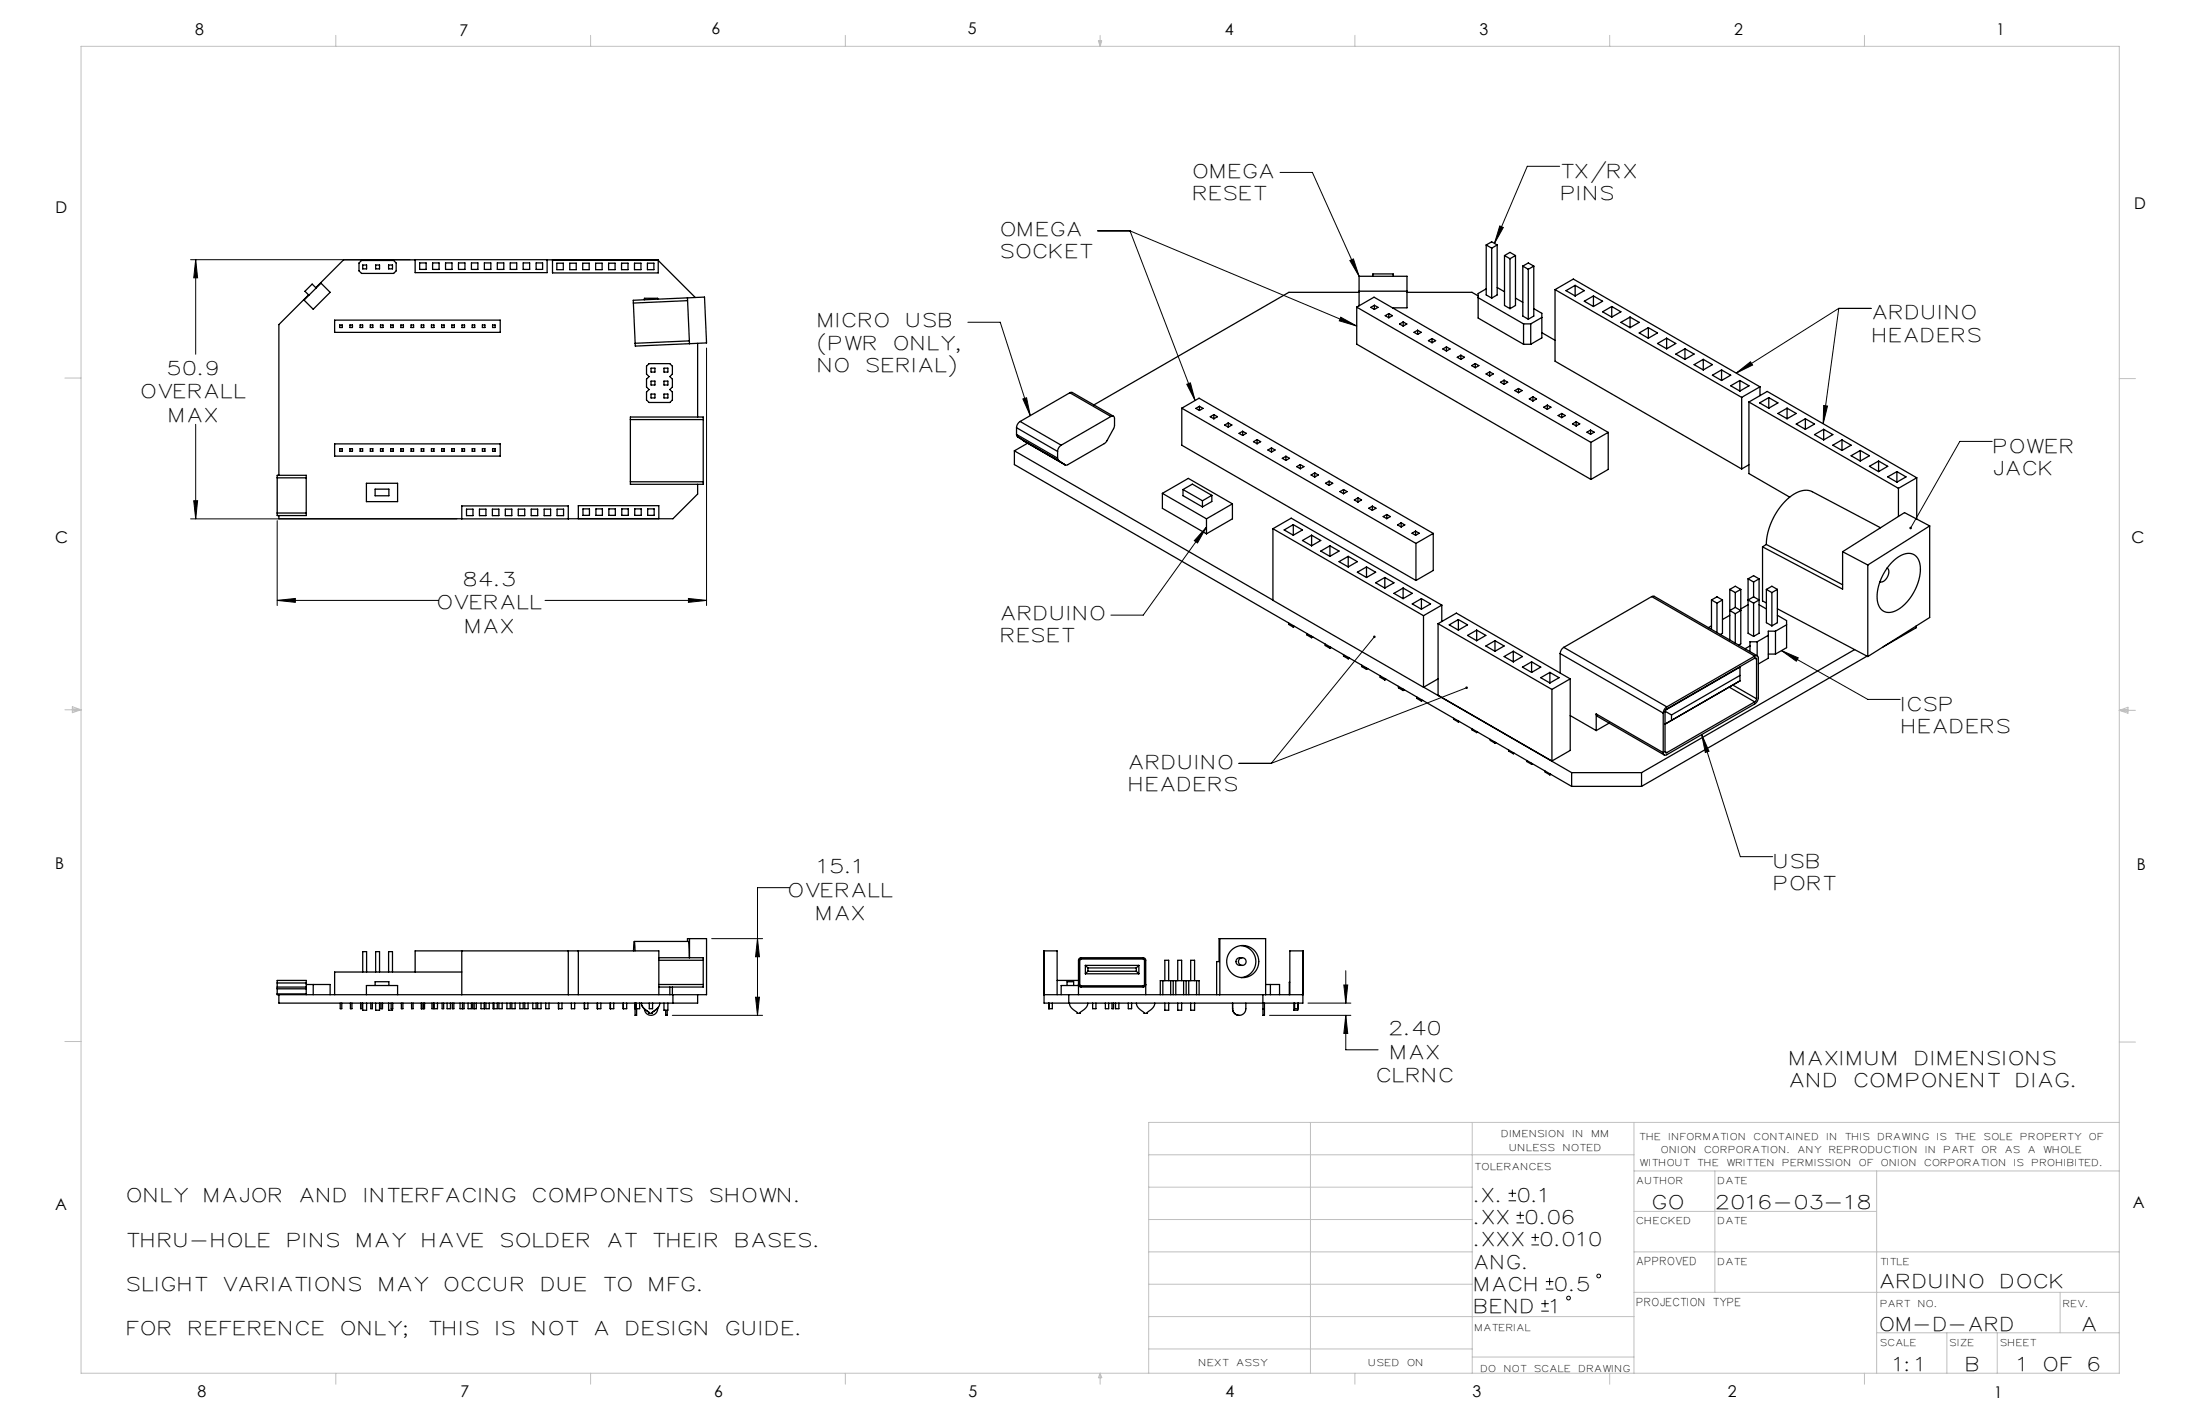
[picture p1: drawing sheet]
<svg xmlns="http://www.w3.org/2000/svg" width="432mm" height="279mm" viewBox="0 0 432 279" stroke-linecap="round" stroke-linejoin="round" font-family="sans-serif">
<g fill="none" stroke="#000" stroke-width=".2">
<path d="M251.2 33.8h6.4l9.2 20.4M306.1 32.6h-6.3l-6.5 15.2M37.4 51h43.1M38.4 51v18.5M38.4 51l.4 3.5h-.8zM215.4 45.3h6.4M221.8 45.3l12.8 33.3M221.8 45.3l44.5 18.7M264.9 51.1l.7-.3 1.2 3.4zM294.4 44.3l.7 .3-1.8 3.2zM138.7 68.3v50.5M190 63.2h6.3l5.9 18.3"/>
<path d="M200.8 78.3l.7-.3 .7 3.5zM232.9 75.4l.7-.3 1 3.5zM263.2 62.2l3.1 1.8-3.4-1.1zM340.8 73.2l2.8-2.2 .4 .6zM357.9 79.6l.8 .1-.9 3.4zM360.9 60.5h6.4M360.9 60.5l-20.1 12.7M360.9 60.5l-3.1 22.6M38 98.3h.8l-.4 3.5zM38.4 83.3v18.5M391 86.6h-6.3l-9.7 17M37.4 101.8h52.2"/>
<path d="M54.4 117.8l3.6-.4v.8zM54.4 102.2v16.6M54.4 117.8h31.7M107 117.8h31.7M135.1 117.4l3.6 .4-3.6 .4zM236.8 103.4l-1.8 3.1-.6-.4zM236.8 103.4l-12.4 17.3h-6.4M269.7 124.9l-20.2 24.9M287.9 134.9l-38.4 14.9M349.7 127.7l3.2 1.4-.3 .6zM349.7 127.7l16.9 9.5h6.4M243.2 149.8h6.3"/>
<path d="M334 144.1l1.4 3.3-.7 .2zM334 144.1l7.6 24h6.3M155 174.2h-6.3v25M132 199.2h17.7M139.7 184.2h10M148.3 195.7h.8l-.4 3.5zM148.7 184.2l.4 3.5h-.8zM249.2 199.2h15.9M256.7 196.8h8.4M263.8 193.3h.7l-.4 3.5zM264.1 199.2v6.8h6.4M264.1 190.5v6.3"/>
<path d="M264.1 199.2l.4 3.6h-.7zM296.1 235.6h1.5M296.1 234.1h1.5M296.8 233.4v1.5M297.7 239.9h1.4M297.7 238.5h1.4M298.4 237.7v1.5M300.6 244.3h1.5M300.6 242.8h1.5M301.3 242.1v1.4M302.5 257.3h1.5M302.5 255.8h1.5"/>
<path d="M303.2 255.1v1.4M303.4 252.9h1.5M303.4 251.5h1.5M304.1 250.7v1.5"/>
<circle cx="307.9" cy="254.7" r=".37"/>
<circle cx="313.8" cy="250.4" r=".37"/>
</g>
<g fill="none" stroke="#c0c0c0" stroke-width=".2">
<path d="M15.9 9.1h400.1v260.3h-400.1zM65.9 6.9v2.2M115.9 6.9v2.2M165.9 6.9v2.2M215.6 8h.6l-.3 1.1zM215.7 8l.2 1.1M215.9 6.9v2.2M216 8l-.1 1.1M265.9 6.9v2.2M315.9 6.9v2.2M365.9 6.9v2.2M12.7 74.2h3.2"/>
<path d="M416 74.3h3.1M12.7 139.3h3.2M14.2 139l1.7 .3M14.2 138.7l1.7 .6-1.7 .5zM15.9 139.3l-1.7 .2M416 139.4h3.1M416 139.4l1.7-.6v1.1zM416 139.4l1.7 .2M417.7 139.1l-1.7 .3M12.7 204.4h3.2M416 204.5h3.1M225.5 226.6h95.2"/>
<path d="M225.5 239.3h63.5M225.5 232.9h63.5M257.2 220.2v49.2M289 220.2v49.2M320.7 220.2v49.2M320.7 237.7h47.6M320.7 229.8h95.3M336.6 229.8v23.8M368.3 229.8v39.6M416 220.2h-190.5v49.2M225.5 258.3h95.2M225.5 245.6h63.5"/>
<path d="M225.5 252h63.5M320.7 253.6h95.3M320.7 245.6h95.3M404.3 253.6v7.9M65.9 269.4v2.2M115.9 269.4v2.2M165.9 269.4v2.2M215.9 269.4v2.2M215.9 269.4l.3 .9h-.6zM225.5 264.7h63.5M265.9 269.4v2.2M289 266.3h31.7"/>
<path d="M315.9 269.4v2.2M365.9 269.4v2.2M368.3 261.5h47.7M382.1 261.5v7.9M392 261.5v7.9"/>
</g>
<g fill="#000">
<path d="M38.4 51l.4 3.5h-.8zM38 98.3h.8l-.4 3.5zM54.4 117.8l3.6-.4v.8zM135.1 117.4l3.6 .4-3.6 .4zM148.7 184.2l.4 3.5h-.8zM148.3 195.7h.8l-.4 3.5zM264.1 199.2l.4 3.6h-.7zM263.8 193.3h.7l-.4 3.5z"/>
<path d="M374.8 103.4l.1 .4 .1-.2-.1 .2a.25 .25 0 0 0 .3-.1 .25 .25 0 0 0 0-.3 .25 .25 0 0 0-.4 0zM294.4 44.3l.7 .3-1.8 3.2zM264.9 51.1l.7-.3 1.2 3.4zM200.8 78.3l.7-.3 .7 3.5zM232.9 75.4l.7-.3 1 3.5zM263.2 62.2l3.1 1.8-3.4-1.1zM236.8 103.4l-1.8 3.1-.6-.4zM334 144.1l1.4 3.3-.7 .2zM349.7 127.7l3.2 1.4-.3 .6zM340.8 73.2l2.8-2.2 .4 .6zM357.9 79.6l.8 .1-.9 3.4zM269.6 124.8a.25 .25 0 0 0 0 .3 .25 .25 0 0 0 .3 0 .25 .25 0 0 0 0-.3l-.2 .1 .2-.1zM287.7 134.8a.25 .25 0 0 0 .1 .4 .25 .25 0 0 0 .3-.4l-.2 .1 .2-.1z"/>
</g>
<g fill="none" stroke="#000" stroke-width=".25">
<path d="M59.7 58.9l3.3-3.3 1.8 1.8-3.3 3.3zM60.6 57.9l-5.9 5.8v29.6M62 56.5l-.7-.8-1.4 1.5 .7 .7M71 51.1h6.3l.5 .5v1.5l-.5 .5h-6.3l-.5-.5v-1.5zM71.2 52h.8v.8h-.8zM73.7 52h.8v.8h-.8zM76.3 52h.7v.8h-.7zM81.5 51h-14.1l-5.4 5.4M81.5 51h25.9v2.5h-25.9zM82.4 51.6h1.2v1.3h-1.2zM84.9 51.6h1.3v1.3h-1.3zM87.4 51.6h1.3v1.3h-1.3z"/>
<path d="M90 51.6h1.3v1.3h-1.3zM92.5 51.6h1.3v1.3h-1.3zM95.1 51.6h1.2v1.3h-1.2zM97.6 51.6h1.3v1.3h-1.3zM100.1 51.6h1.3v1.3h-1.3zM102.7 51.6h1.3v1.3h-1.3zM105.2 51.6h1.3v1.3h-1.3zM107.4 51h21.8v2.5h-20.8v-2.5M109.3 51.6h1.3v1.3h-1.3zM111.8 51.6h1.3v1.3h-1.3zM114.4 51.6h1.2v1.3h-1.2zM116.9 51.6h1.3v1.3h-1.3z"/>
<path d="M119.5 51.6h1.2v1.3h-1.2zM122 51.6h1.3v1.3h-1.3zM124.3 59.5l.4 7.9M124.3 59.5v-.6l14-.6 .4 9-3.4 .1M124.5 51.6h1.3v1.3h-1.3zM127.1 51.6h1.2v1.3h-1.2zM129.1 51h.1M129.1 58.7v-.2h-2.6v.3M129.2 51.1l7.3 7.3M134.9 58.4l.4 9M135 59l-10.7 .5M266.8 57.1h9.4"/>
<path d="M266.8 57.4h-13.8l-38.3 22.1M269.5 54.2v-.5h4v.5M269.8 59.9l-.8 .4 .8 .4M269.8 59.9l.7 .4-.7 .4M269.8 59.9v.8M276.2 57.4h12.7l1.2 .7M290.1 58.4l8.9 5.1M291.7 48.1l1.1 .6M291.7 48.1l1.1-.7 1.1 .7M291.7 48.1v9.8l1.1 .6M291.7 56.7l-1.6 .9v4.8l8.9 5.1M292.8 48.7v9.8"/>
<path d="M293.9 56.4l1.4 .8M293.9 48.1v9.8l-1.1 .6M293.9 48.1l-1.1 .6M295.3 50.1l1.1 .7M295.3 50.1l1.1-.6 1 .6M295.3 50.1v9.8l1.1 .7M296.4 50.8v9.8M297.4 50.1l-1 .7M297.4 50.1v9.8l-1 .7M297.4 58.5l1.5 .8M298.9 52.2l1.1 .6M298.9 52.2l1.1-.6 1 .6"/>
<path d="M298.9 52.2v9.8l1.1 .6M300 52.8v9.8M301 52.2l-1 .6M301 52.2v9.8l-1 .6M305.2 56.8v14.1l36.6 21.1M305.2 56.8l36.6 21.2M305.2 56.8l3.6-2 36.6 21.1M309.2 56l1.8 1-1.8 1.1M309.2 56l-1.8 1 1.8 1.1M309.2 56v2.1M312.8 58.1l-1.8 1 1.8 1M312.8 58.1l1.7 1-1.7 1"/>
<path d="M312.8 58.1v2M65.7 62.8h32.5v2.4h-32.5zM66.7 63.8h.5v.5h-.5zM68.7 63.8h.5v.5h-.5zM70.7 63.8h.5v.5h-.5zM72.7 63.8h.5v.5h-.5zM74.7 63.8h.5v.5h-.5zM76.7 63.8h.5v.5h-.5zM78.7 63.8h.5v.5h-.5zM80.7 63.8h.5v.5h-.5zM82.7 63.8h.5v.5h-.5zM84.7 63.8h.5v.5h-.5z"/>
<path d="M86.7 63.8h.5v.5h-.5zM88.7 63.8h.5v.5h-.5zM90.7 63.8h.5v.5h-.5zM92.7 63.8h.5v.5h-.5zM94.7 63.8h.5v.5h-.5zM96.7 63.8h.5v.5h-.5zM124.7 67.4v.5l10.6-.5M126.9 71.9l.5-.5h4.1l.5 .5v1.5l-.5 .5 .5 .5v1.5l-.5 .5 .5 .5v1.6l-.5 .5h-4.1l-.5-.5v-1.6l.5-.5-.5-.5v-1.5l.5-.5-.5-.5zM127.8 77.3h.7v.8h-.7zM127.8 74.8h.7v.7h-.7zM127.8 72.2h.7v.8h-.7zM130.3 77.3h.8v.8h-.8z"/>
<path d="M130.3 72.2h.8v.8h-.8zM130.3 74.8h.8v.7h-.8zM135.3 66.9l-10.6 .5M136.9 67.4v14.4M210 77.1l.5-.1 8 4.7M210 77.1l8 4.6M210 77.1l-9.8 5.6M235.4 79.7l-.7 .4 .7 .4M235.4 79.7l.7 .4-.7 .4M235.4 79.7v.8M266.3 60.3v7.2l46 26.6M266.3 60.3l46 26.5"/>
<path d="M266.3 60.3l3.4-2 45.9 26.5M266.8 60v-5.8h9.4v6.2h-2.9M272.6 61.5l-.7 .4 .7 .4M272.6 61.5l.7 .4-.7 .4M272.6 61.5v.8M275.4 63.2l-.7 .4 .7 .4M275.4 63.2l.7 .4-.7 .4M275.4 63.2v.8M278.2 64.8l-.7 .4 .7 .4M278.2 64.8l.7 .4-.7 .4M278.2 64.8v.8M281.1 66.4l-.7 .4 .7 .4"/>
<path d="M281.1 66.4l.7 .4-.7 .4M281.1 66.4v.8M283.9 68.1l-.7 .4 .7 .4M283.9 68.1l.7 .4-.7 .4M283.9 68.1v.8M286.7 69.7l.7 .4-.7 .4M286.7 69.7l-.7 .4 .7 .4M286.7 69.7v.8M289.6 71.3l.7 .4-.7 .4M289.6 71.3l-.8 .4 .8 .4M289.6 71.3v.8M292.4 73l.7 .4-.7 .4"/>
<path d="M292.4 73l-.7 .4 .7 .4M292.4 73v.8M295.2 74.6l.7 .4-.7 .4M295.2 74.6l-.7 .4 .7 .4M295.2 74.6v.8M298 76.2l.7 .4-.7 .4M298 76.2l-.7 .4 .7 .4M298 76.2v.8M299 67.5h1.4M299 63.5v4M299 63.5h1.4M300.4 63.5v4"/>
<path d="M300.9 77.9l.7 .4-.7 .4M300.9 77.9l-.7 .4 .7 .4M300.9 77.9v.8M301 60.6l1.6 .9v4.8l-2.2 1.2M302.6 62.3l-2.2 1.2M302.6 65.3l2.6 1.5M303.7 79.5l.7 .4-.7 .4M303.7 79.5l-.7 .4 .7 .4M303.7 79.5v.8M316.3 60.1l-1.8 1.1 1.8 1M316.3 60.1l1.8 1.1-1.8 1M316.3 60.1v2.1"/>
<path d="M319.9 62.2l-1.8 1.1 1.8 1M319.9 62.2l1.8 1.1-1.8 1M319.9 62.2v2.1M323.5 64.3l-1.8 1 1.8 1.1M323.5 64.3l1.8 1-1.8 1.1M323.5 64.3v2.1M327.1 66.4l-1.8 1 1.8 1M327.1 66.4l1.8 1-1.8 1M327.1 66.4v2M330.7 68.4l-1.8 1.1 1.8 1M330.7 68.4l1.8 1.1-1.8 1M330.7 68.4v2.1"/>
<path d="M334.3 70.5l-1.8 1 1.8 1.1M334.3 70.5l1.8 1-1.8 1.1M334.3 70.5v2.1M337.9 72.6l-1.8 1 1.8 1.1M337.9 72.6l1.8 1-1.8 1.1M337.9 72.6v2.1M341.5 74.7l-1.8 1 1.8 1M341.5 74.7l1.8 1-1.8 1M341.5 74.7v2M341.8 78v14M343.3 78.9l3.6-2.1 29.3 16.9M343.3 78.9l29.3 16.9"/>
<path d="M343.3 78.9v14l8 4.6M345.4 75.9v1.7M345.4 75.9l-3.6 2.1M347.2 78l1.8 1.1-1.8 1M347.2 78l-1.8 1.1 1.8 1M347.2 78v2.1M54.4 93.8v-.5h5.7v.5M54.4 93.8h5.7M54.4 93.8v6.9M60.1 93.8v6.9M65.7 87.1h32.5v2.4h-32.5zM66.7 88h.5v.5h-.5z"/>
<path d="M68.7 88h.5v.5h-.5zM70.7 88h.5v.5h-.5zM71.9 94.8h6.1v3.6h-6.1zM72.7 88h.5v.5h-.5zM73.6 96h2.7v1.3h-2.7zM74.7 88h.5v.5h-.5zM76.7 88h.5v.5h-.5zM78.7 88h.5v.5h-.5zM80.7 88h.5v.5h-.5zM82.7 88h.5v.5h-.5zM84.7 88h.5v.5h-.5zM86.7 88h.5v.5h-.5z"/>
<path d="M88.7 88h.5v.5h-.5zM90.6 99.3h20.9v2.5h-20.9zM90.7 88h.5v.5h-.5zM91.6 99.9h1.2v1.3h-1.2zM92.7 88h.5v.5h-.5zM94.1 99.9h1.3v1.3h-1.3zM94.7 88h.5v.5h-.5zM96.6 99.9h1.3v1.3h-1.3zM96.7 88h.5v.5h-.5zM99.2 99.9h1.3v1.3h-1.3zM101.7 99.9h1.3v1.3h-1.3zM104.3 99.9h1.2v1.3h-1.2z"/>
<path d="M106.8 99.9h1.3v1.3h-1.3zM109.3 99.9h1.3v1.3h-1.3zM114.4 99.8h1.3v1.3h-1.3zM117 99.8h1.2v1.3h-1.2zM119.5 99.8h1.3v1.3h-1.3zM122 99.8h1.3v1.3h-1.3zM123.7 82.3v-.5h14.3v.5M123.7 94.5v.5h14.3v-.5M123.7 94.5h14.3M123.7 82.3v12.2M123.7 82.3h14.3M124.6 99.8h1.3v1.3h-1.3z"/>
<path d="M127.1 99.8h1.3v1.3h-1.3zM136.9 95v1.9l-4.8 4.9h-20.6M138 82.3v12.2M199.1 88.5l50.7 29.3M199.1 88.5v2.7l109.4 63.1M199.5 85.2l.2 .5M199.5 83.9l8.1 4.7M199.5 85.2l8.1 4.7M199.5 83.9v1.3M199.7 85.7l8.1 4.6M199.7 85.7l1.3 .9M200.2 82.7a1.56 1.56 0 0 0-.7 1.2"/>
<path d="M200.2 82.7l8.1 4.7M201 86.6l8.1 4.6M201 86.6h.1M201.7 87l-2.6 1.5M207.6 89.9l.2 .4M207.6 88.6v1.3M207.8 90.3l1.3 .9M208.3 87.4a1.56 1.56 0 0 0-.7 1.2M218 81.7a.43 .43 0 0 1 .5 0 .43 .43 0 0 1 .2 .4v1.7l-1.7 3.1-7.4 4.3h-.5M218 81.7l-9.7 5.7M228.1 96.8v2.9l8.7 5M228.1 96.8l8.7 5"/>
<path d="M228.1 96.8l5.1-2.9 8.7 5M232 80.1v7.3l45.9 26.5M232 80.1l45.9 26.5M232 80.1l3.3-2 46 26.6M232.2 96.1v1.2l3.8 2.2M232.2 96.1l3.8 2.2M232.2 96.1l1.8-1.1 3.8 2.2M236 98.3v1.2M237.8 97.2v1.2l-1.8 1.1M237.8 97.2l-1.8 1.1M238.2 81.4l-.7 .4 .7 .4M238.2 81.4l.8 .4-.8 .4"/>
<path d="M238.2 81.4v.8M241.1 83l-.7 .4 .7 .4M241.1 83l.7 .4-.7 .4M241.1 83v.8M241.9 98.9v2.9l-5.1 2.9M241.9 98.9l-5.1 2.9M243.9 84.6l-.7 .4 .7 .4M243.9 84.6l.7 .4-.7 .4M243.9 84.6v.8M246.7 86.3l.7 .4-.7 .4M246.7 86.3l-.7 .4 .7 .4M246.7 86.3v.8"/>
<path d="M249.6 87.9l.7 .4-.7 .4M249.6 87.9l-.7 .4 .7 .4M249.6 87.9v.8M252.4 89.5l.7 .4-.7 .4M252.4 89.5l-.7 .4 .7 .4M252.4 89.5v.8M255.2 91.2l.7 .4-.7 .4M255.2 91.2l-.7 .4 .7 .4M255.2 91.2v.8M258 92.8l.8 .4-.8 .4M258 92.8l-.7 .4 .7 .4M258 92.8v.8"/>
<path d="M260.9 94.4l.7 .4-.7 .4M260.9 94.4l-.7 .4 .7 .4M260.9 94.4v.8M263.7 96.1v.8M263.7 96.1l.7 .4-.7 .4M263.7 96.1l-.7 .4 .7 .4M266.5 97.7l-.7 .4 .7 .4M266.5 97.7l.7 .4-.7 .4M266.5 97.7v.8M269.4 99.3l.7 .4-.7 .4M269.4 99.3l-.7 .4 .7 .4M269.4 99.3v.8"/>
<path d="M306.5 81.1l.7 .4-.7 .4M306.5 81.1l-.7 .4 .7 .4M306.5 81.1v.8M309.4 82.8l.7 .4-.7 .4M309.4 82.8l-.8 .4 .8 .4M309.4 82.8v.8M312.2 84.4l.7 .4-.7 .4M312.2 84.4l-.7 .4 .7 .4M312.2 84.4v.8M312.3 86.8v7.3M315.6 84.8l-3.3 2M315.6 84.8v7.3l-3.3 2"/>
<path d="M343.3 91.2l-1.5 .8M350.8 80.1l1.8 1-1.8 1.1M350.8 80.1l-1.8 1 1.8 1.1M350.8 80.1v2.1M354.3 82.2l1.8 1-1.8 1M354.3 82.2l-1.7 1 1.7 1M354.3 82.2v2M357.9 84.2l-1.8 1.1 1.8 1M357.9 84.2l1.8 1.1-1.8 1M357.9 84.2v2.1M361.5 86.3l-1.8 1 1.8 1.1M361.5 86.3l1.8 1-1.8 1.1"/>
<path d="M361.5 86.3v2.1M365.1 88.4l-1.8 1 1.8 1.1M365.1 88.4l1.8 1-1.8 1.1M365.1 88.4v2.1M368.7 90.5l-1.8 1 1.8 1M368.7 90.5l1.8 1-1.8 1M368.7 90.5v2M372.3 92.5l-1.8 1.1 1.8 1M372.3 92.5l1.8 1.1-1.8 1M372.3 92.5v2.1M372.6 95.8v5.5M376.2 93.7l-3.6 2.1"/>
<path d="M376.2 93.7v8.1M54.4 100.7v.5h5.7v-.5M54.4 100.7h5.7M54.7 101.2v.6h35.9M113.5 101.8v-2.6h15.8v2.6M236.8 101.8v2.9M249.8 103.7l29.6 17.1M249.8 103.7l3.6-2 29.6 17M249.8 103.7v14.1M249.8 117.8l29.6 17M253.8 102.9l-1.8 1.1 1.8 1M253.8 102.9l1.8 1.1-1.8 1"/>
<path d="M253.8 102.9v2.1M257.4 105l-1.8 1.1 1.8 1M257.4 105l1.8 1.1-1.8 1M257.4 105v2.1M261 107.1l-1.8 1 1.8 1.1M261 107.1l1.8 1-1.8 1.1M261 107.1v2.1M264.6 109.2l-1.8 1 1.8 1M264.6 109.2l1.8 1-1.8 1M264.6 109.2v2M268.2 111.2l1.8 1.1-1.8 1M268.2 111.2l-1.8 1.1 1.8 1"/>
<path d="M268.2 111.2v2.1M271.8 113.3l1.8 1-1.8 1.1M271.8 113.3l-1.8 1 1.8 1.1M271.8 113.3v2.1M272.2 100.9l.7 .5-.7 .4M272.2 100.9l-.7 .5 .7 .4M272.2 100.9v.9M275 102.6l.7 .4-.7 .4M275 102.6l-.7 .4 .7 .4M275 102.6v.8M275.4 115.4l1.8 1-1.8 1.1M275.4 115.4l-1.8 1 1.8 1.1"/>
<path d="M275.4 115.4v2.1M277.8 104.2l.7 .4-.7 .4M277.8 104.2l-.7 .4 .7 .4M277.8 104.2v.8M277.9 106.6v7.3M279 117.5l1.8 1-1.8 1M279 117.5l-1.8 1 1.8 1M279 117.5v2M281.3 104.7l-3.4 1.9M281.3 104.7v7.2l-3.4 2M283 118.7l-3.6 2.1M283 118.7v3.2"/>
<path d="M324.2 117.1l.5-.1 20.2 11.7v-2.8M324.2 117.1l-17.3 9.9M324.2 117.1l20.2 11.6M335.9 117.7l1.1 .6M335.9 117.7l1.1-.6 1.1 .6M335.9 117.7v5.8M337 118.3v5.8M338.1 117.7v6.6l-.4 .2M338.1 117.7l-1.1 .6M339.5 115.6v10M339.5 115.6l1.1 .7M339.5 115.6l1.1-.6 1.1 .6"/>
<path d="M340.6 116.3v2.9M340.6 119.2l1.1 .6-1.1 .6M340.6 119.2l-1.1 .6 1.1 .6M341.7 115.6v10.7l-.5 .3M341.7 115.6l-1.1 .7M343.1 113.6v10.7l1.1 .6M343.1 118.7l-1.4 .8M343.1 113.6l1.1 .6M343.1 113.6l1.1-.6 1.1 .6M344.2 117.1l-1.1 .6 1.1 .6M344.2 117.1l1.1 .6-1.1 .6M344.2 114.2v2.9"/>
<path d="M344.2 118.3v6.6M345.3 113.6v10.7l-1.1 .6M345.3 118.7l1.4 .8M345.3 113.6l-1.1 .6M345.9 107.3v10.6l.8 .4M345.9 107.3l15.8 8.3v-7.4M346.7 106.8l15 7.9M346.7 106.8l-.8 .5M346.7 115.6l1.1-.6 1.1 .6M346.7 115.6v6.6l1.1 .6M346.7 115.6l1.1 .7M347.8 116.3v6.5"/>
<path d="M348.9 119.5l17.7 9.3M348.9 115.6v6.6l-1.1 .6M348.9 115.6l-1.1 .7M361.7 108.2l4.9 2.7M366.6 110.9v17.9M369.1 103.6l-13.4-7.1a4.3 4.3 0 0 0-4.6 1.2 13.1 13.1 0 0 0-4.4 9.1M370.4 111.5a1.53 1.53 0 0 1-.3 2.2 .97 .97 0 0 1-1.1 .4M371.4 110.2a3.9 3.9 0 0 1 4.2-1.4 3.7 3.7 0 0 1 1.2 4.1 9.7 9.7 0 0 1-5.1 7.1 2.31 2.31 0 0 1-3.2-2.2 10 10 0 0 1 2.9-7.6zM378.7 103.2l-12.1 7.7M378.7 103.2l-4.9-2.6-12.1 7.6M378.7 103.2v18l-12.1 7.6M252.9 122.2v.3l.9 .5"/>
<path d="M253.8 122.8v.2M254.1 122.9l-.3 .1M256.5 124.3v.3l.9 .5M257.4 124.8v.3M257.7 125l-.3 .1M260.1 126.4v.3l.9 .5M261 126.9v.3M261.3 127l-.3 .2M263.7 128.4v.3l.9 .6M264.6 129v.3M264.9 129.1l-.3 .2M267.3 130.5v.3l.9 .5"/>
<path d="M268.2 131.1v.2M268.5 131.2l-.3 .1M270.9 132.6v.3l.9 .5M271.8 133.1v.3M272.1 133.3l-.3 .1M274.5 134.7v.3l.9 .5M275.4 135.2v.3M275.6 135.3l-.2 .2M278.1 136.7v.3l.9 .6M279 137.3v.3M279.2 137.4l-.2 .2M279.4 120.8v14"/>
<path d="M279.4 134.8l29.1 16.8M282.3 122.4v14l22.3 12.9M282.3 122.4l22.3 12.9M282.3 122.4l3.5-2.1 22.4 12.9M282.3 133.2l-2.9 1.6M286.2 121.6l1.8 1-1.8 1M286.2 121.6l-1.8 1 1.8 1M286.2 121.6v2M289.8 123.6l1.8 1.1-1.8 1M289.8 123.6l-1.8 1.1 1.8 1M289.8 123.6v2.1M293.4 125.7l1.8 1-1.8 1.1"/>
<path d="M293.4 125.7l-1.8 1 1.8 1.1M293.4 125.7v2.1M297 127.8l1.8 1-1.8 1.1M297 127.8l-1.8 1 1.8 1.1M297 127.8v2.1M300.6 129.9l1.8 1-1.8 1M300.6 129.9l-1.8 1 1.8 1M300.6 129.9v2M304.2 131.9l1.8 1.1-1.8 1M304.2 131.9l-1.8 1.1 1.8 1M304.2 131.9v2.1M304.6 135.3v14"/>
<path d="M306.2 128.2l20.2 11.7M306.2 128.2v3.9M306.9 127a1.56 1.56 0 0 0-.7 1.2M306.9 127l20.3 11.7M308.2 133.2l-3.6 2.1M308.2 133.2v14l-3.6 2.1M326.4 139.9v7.8M326.8 139.6l1.3 .7M327.2 138.7a1.56 1.56 0 0 0-.8 1.2M335.9 122.8l-.6 .3M339.4 134.8l5 2.9M339.5 120.7l-1.4 .9"/>
<path d="M340.1 134.4l4.7 2.7M340.6 120.4v5.8M341.4 130.9h.1M341.5 130.9v2.7l-14.7 8.5M341.5 132.5l-13.4 7.8M341.5 130.9l-14.6 8.4M343.5 126.7l-1 .6M344.4 128.7a.43 .43 0 0 1 .5 0 .43 .43 0 0 1 .2 .4v7.8a1.56 1.56 0 0 1-.7 1.2l-17.2 10a.43 .43 0 0 1-.5 0 .43 .43 0 0 1-.3-.4M344.4 129.1h.3l.1 .2M344.4 129.1l-17.4 10.1-.2 .5v7.8M344.4 128.7l-17.2 10M344.4 137.7l-17.2 10"/>
<path d="M344.4 129.1l.4 .2M344.8 137.1l-.4 .6M344.8 129.3v7.8M344.9 125.9h-1.4v2M347.1 124.7l-2.2 1.2M347.1 128.3h1.4M348.5 123.8h-1.4v5.4l-2 1.1M348.5 123.8v4.5M348.9 120.7l1.8 1.1v5.3l-2.2 1.2M350.7 122.6l-2.2 1.2M364 127.5l-41.8 24.1M366.4 128.7l-44.2 25.6"/>
<path d="M376.1 122.8v.4l-6.5 3.7M285.3 140.9v.2l.9 .6M286.2 141.5v.2M286.4 141.6l-.2 .1M288.9 143v.2l.9 .5M289.8 143.5v.2M290 143.6l-.2 .1M292.5 145.1v.2l.9 .5M293.4 145.6v.2M293.6 145.7l-.2 .1M296.1 147.2v.2l.9 .5M297 147.7v.2"/>
<path d="M297.2 147.8l-.2 .1M299.7 149.2v.2l.9 .6M300.6 149.8v.2M300.8 149.9l-.2 .1M303.3 151.3v.2l.9 .5M304.2 151.8v.2M304.4 151.9l-.2 .1M308.2 140.4l5.1 2.9M308.5 151.6h13.7M308.5 154.3h13.7M308.5 151.6v2.7M313.3 140.1l.2 .4 13.2 7.6"/>
<path d="M313.3 140.1l13.1 7.6M313.3 140.1v3.2M315.8 141.9l-2.5 1.4M322.2 151.6v2.7M326.8 147.5l.1 .2h.3M326.8 147.5l.4 .2M328.1 140.3v1M54.4 193.7v.3M54.4 192.9v-.5h5.7v.5M54.4 192.9v.8M54.4 194v1M54.4 192.9h5.7"/>
<path d="M54.4 193.7h5.7M54.4 194h5.7M54.4 195h5.7M54.7 195.2v1.6h82.2v-1.6M60.1 193.7v.3M60.1 195v.2M60.1 192.9v.8M60.1 194v1M60.1 193.2h4.7v2M61.5 193.2v2M66.8 196.8v1.1h.3v-1.1M68.8 196.8v1.1h.3v-1.1"/>
<path d="M70.8 196.8v1.1h.3v-1.1M71.2 190.7v-4h.8v4M71.2 196.8v1.4h.8v-1.4M71.9 195.2v-1.8h6.1v1.8M72.8 196.8v1.1h.3v-1.1M73.6 193.4v-.8h2.7v.8M73.7 190.7v-4h.8v4M73.7 196.8v1.4h.8v-1.4M74.8 196.8v1.1h.3v-1.1M76.3 190.7v-4h.7v4M76.3 196.8v1.4h.7v-.3M76.8 196.8v1.1h.3v-1.1"/>
<path d="M78.8 196.8v1.1h.3v-1.1M80.8 196.8v1.1h.3v-1.1M81.5 190.7v-4.1h47.8v8.6M82.7 196.8v1.1h.6v-1.1M82.8 196.8v1.1M83.1 196.8v1.1M84.8 196.8v1.1h.3v-1.1M85.2 196.8v1.1h.7v-1.1M86.8 196.8v1.1h.3v-1.1M87.8 196.8v1.1h.6v-1.1M88.8 196.8v1.1h.3v-1.1M90.3 196.8v1.1h.8v-1.1"/>
<path d="M90.6 186.6v8.6M90.6 190.7h-24.9v4.5M90.8 196.8v1.1M91.9 196.8v1.1h.6v-1.1M92.8 196.8v1.1h.7v-1.1M93.1 196.8v1.1M94.4 196.8v1.1h.7v-1.1M95.1 196.8v1.1M95.4 196.8v1.1h.6v-1.1M96.8 196.8v1.1h.8v-1.1M97 196.8v1.1M97.9 196.8v1.1h.7v-1.1"/>
<path d="M99.5 196.8v1.1h.6v-1.1M100.5 196.8v1.1h.6v-1.1M102 196.8v1.1h.7v-1.1M103 196.8v1.1h.6v-1.1M104.6 196.8v1.1h.6v-1.1M105.5 196.8v1.1h.7v-1.1M107.1 196.8v1.1h.7v-1.1M109.6 196.8v1.1h.7v-1.1M109.7 196.8v1.1M111.5 186.6v8.6M112.1 196.8v1.1h.7v-1.1M113.5 186.6v8.6"/>
<path d="M114.7 196.8v1.1h.7v-1.1M114.7 196.8v1.1M117.2 196.8v1.1h.7v-1.1M117.3 196.8v1.1M119.8 196.8v1.1h.7v-1.1M119.8 196.8v1.1M122.3 196.8v1.1h.7v-1.1M122.4 196.8v1.1M124.3 186.6l.2-1.9 .1 1.9M124.5 184.7h10.6l.2 3.2M124.6 197.9v1.3h.3v-1.3M124.6 196.8v1.1"/>
<path d="M124.7 196.8v1.1M124.9 196.8v1.1M125.5 196.8v1.1h-.9M125.9 197v-.2a3.3 3.3 0 0 0 1.5 1.9v.1M126 197.3l.3 .5 1 .8 .1 .2M127.4 198.8h.6M127.4 196.8v1.1h.7v-1.1M129.1 197.8a1.3 1.3 0 0 1-1.2 1.4 1.3 1.3 0 0 1-1.4-1.2M129.3 197.5l-1.3 1.3M129.3 187.9h8.7v.5M129.3 193.2h8.7M129.3 188.4h8.7"/>
<path d="M129.5 196.8a3.5 3.5 0 0 1-1.5 1.9v.1M130.3 196.8v1.4h.8v-1.4M130.7 198.2v1h.3v-1M131.5 193.7v1.5M132 193.7v1.5M132.1 195.2v1.6M134.9 184.7v-.5h3.8v11h-84.3v-.2M135.3 184.2v3.7M138 193.2v.5h-8.7M138 188.4v4.8M204.9 195.2h50.8v-8.6h-2.5v8.6M204.9 186.6v8.6"/>
<path d="M205.8 196.8v1.1h.7v-1.1M205.9 196.8v1.1M207.5 192.4h4.2M209.4 193.4v-.8h1.3v.8M209.8 195.2v1.6M209.9 196.8a3.3 3.3 0 0 0 1.6 1.9l-.1 .1h.6l.2-.3a2.5 2.5 0 0 0 1.3-1.7M211.7 193.2l.1 .3 .4 .2h12.2l.3-.2 .2-.3M211.7 195.2v-6.8l.1-.3 .4-.2 12.5 .1 .2 .4v6.8M211.7 193.4h-3.4v1.8M212 188.2h12.5l.1 .2v4.9l-.2 .1h-12.3l-.2-.2zM213 189.4h10.5M213 191.1h10.5"/>
<path d="M213 189.4l.5 .5M213 189.4v1.7M213.5 190.6l-.5 .5M213.5 190.6h9.5M213.5 189.9h9.5M213.5 189.9v.7M214.5 196.8v1.1h.6v-1.1M217 196.8v1.1h.6v-1.1M218.3 196.8v1.1h.3v-1.1M219 196.8v1.1h.6v-1.1M221.5 196.8v1.1h.6v-1.1M223 190.6l.5 .5"/>
<path d="M223 189.9v.7M223 196.8a3.2 3.2 0 0 0 1.6 1.9l.1 .1a.4 .4 0 0 0 .6-.3l.7-.5a1.59 1.59 0 0 0 .6-1.2M223.5 189.4l-.5 .5M223.5 189.4v1.7M227.7 195.2v-2.8h7.7v2.8M228.2 192.4v2.8M228.6 196.8v1.4h.8v-1.4M228.6 192.4v-4h.8v4M229.8 192.4v2.8M230.3 192.4v2.8M230.8 192.4v2.8M231.2 196.8v1.4h.7v-1.4"/>
<path d="M231.2 192.4v-4h.7v4M232.3 192.4v2.8M232.8 192.4v2.8M233.3 192.4v2.8M233.7 196.8v1.4h.8v-1.4M233.7 192.4v-4h.8v4M234.9 192.4v2.8M238.8 195.2v-6.5h.5v-4.5h9.1v11M239.4 184.2v11M241.9 197.9l.2 .6 .2 .4 .9 .3M241.9 196.8v1.1M243.6 185.5a3.2 3.2 0 0 1 2.9 3.2 3.2 3.2 0 0 1-2.9 3.1"/>
<path d="M243.8 187.9h-.5a.75 .75 0 0 0-.7 .8 .75 .75 0 0 0 .7 .7h.5M244.5 196.8v1.1a1.3 1.3 0 0 1-1.3 1.3 1.3 1.3 0 0 1-1.3-1.3M247.9 195.2v2.7M247.9 197.9v1.3h.3v-1.3M247.9 197.9h.3M248.2 196.8v1.1M248.4 193.2h2.7v2M249.3 193.2v2M253.2 192.7h-.1v2.5M253.9 196.8v1.4h.8v-.3M254.1 196.8v1.1h.7v-1.1M254.8 196.8v1.1"/>
<path d="M255.7 186.6v10.2h-50.8v-10.2h2.6v8.6"/>
<circle cx="243.8" cy="188.7" r=".75"/>
<circle cx="243.9" cy="188.7" r="3.1"/>
</g>
<g font-size="3.7">
<text x="234.4" y="34.9">OMEGA</text>
<text x="306.7" y="34.9">TX/RX</text>
<text x="234.4" y="39.2">RESET</text>
<text x="306.7" y="39.2">PINS</text>
<text x="196.7" y="46.3">OMEGA</text>
<text x="196.7" y="50.7">SOCKET</text>
<text x="160.7" y="64.3">MICRO</text>
<text x="178.1" y="64.3">USB</text>
<text x="367.8" y="62.7">ARDUINO</text>
<text x="160.7" y="68.6">(PWR</text>
<text x="175.7" y="68.6">ONLY,</text>
<text x="367.8" y="67">HEADERS</text>
<text x="33.1" y="73.6">50.9</text>
<text x="160.7" y="72.9">NO</text>
<text x="170.3" y="72.9">SERIAL)</text>
<text x="28" y="78.2">OVERALL</text>
<text x="33.4" y="82.7">MAX</text>
<text x="391.5" y="88.8">POWER</text>
<text x="391.5" y="93.1">JACK</text>
<text x="86.1" y="119.6">OVERALL</text>
<text x="91.2" y="115">84.3</text>
<text x="91.5" y="124.2">MAX</text>
<text x="196.7" y="121.7">ARDUINO</text>
<text x="196.7" y="126">RESET</text>
<text x="373.4" y="139.5">ICSP</text>
<text x="373.4" y="143.8">HEADERS</text>
<text x="221.8" y="150.8">ARDUINO</text>
<text x="221.8" y="155.2">HEADERS</text>
<text x="160.8" y="171.4">15.1</text>
<text x="348.4" y="170.3">USB</text>
<text x="155" y="175.9">OVERALL</text>
<text x="348.4" y="174.6">PORT</text>
<text x="160.5" y="180.5">MAX</text>
<text x="272.9" y="203.2">2.40</text>
<text x="273.2" y="207.7">MAX</text>
<text x="351.5" y="208.9">MAXIMUM</text>
<text x="376.1" y="208.9">DIMENSIONS</text>
<text x="270.5" y="212.3">CLRNC</text>
<text x="351.5" y="213.2">AND</text>
<text x="364.2" y="213.2">COMPONENT</text>
<text x="395.9" y="213.2">DIAG.</text>
<text x="25.2" y="235.9">ONLY</text>
<text x="40.3" y="235.9">MAJOR</text>
<text x="59" y="235.9">AND</text>
<text x="71.7" y="235.9">INTERFACING</text>
<text x="104.8" y="235.9">COMPONENTS</text>
<text x="139.6" y="235.9">SHOWN.</text>
<text x="289.6" y="235.9">.X.</text>
<text x="298.1" y="235.9">0.1</text>
<text x="324.6" y="237.1">GO</text>
<text x="337" y="237.1">2016-03-18</text>
<text x="25.2" y="244.6">THRU-HOLE</text>
<text x="56.6" y="244.6">PINS</text>
<text x="70.2" y="244.6">MAY</text>
<text x="83.1" y="244.6">HAVE</text>
<text x="98.5" y="244.6">SOLDER</text>
<text x="119.5" y="244.6">AT</text>
<text x="128.4" y="244.6">THEIR</text>
<text x="144.6" y="244.6">BASES.</text>
<text x="289.6" y="244.6">.XXX</text>
<text x="289.6" y="240.2">.XX</text>
<text x="299.6" y="240.2">0.06</text>
<text x="302.6" y="244.6">0.010</text>
<text x="289.6" y="248.9">ANG.</text>
<text x="25.2" y="253.2">SLIGHT</text>
<text x="44.1" y="253.2">VARIATIONS</text>
<text x="74.6" y="253.2">MAY</text>
<text x="87.4" y="253.2">OCCUR</text>
<text x="106.5" y="253.2">DUE</text>
<text x="118.7" y="253.2">TO</text>
<text x="127.6" y="253.2">MFG.</text>
<text x="289.6" y="257.6">BEND</text>
<text x="289.6" y="253.2">MACH</text>
<text x="304.5" y="257.6">1</text>
<text x="305.4" y="253.2">0.5</text>
<text x="369.2" y="252.8">ARDUINO</text>
<text x="392.9" y="252.8">DOCK</text>
<text x="25.2" y="261.9">FOR</text>
<text x="37.3" y="261.9">REFERENCE</text>
<text x="67.2" y="261.9">ONLY;</text>
<text x="84.4" y="261.9">THIS</text>
<text x="97.6" y="261.9">IS</text>
<text x="104.7" y="261.9">NOT</text>
<text x="116.9" y="261.9">A</text>
<text x="123.1" y="261.9">DESIGN</text>
<text x="142.7" y="261.9">GUIDE.</text>
<text x="369.2" y="261.2">OM-D-ARD</text>
<text x="408.9" y="261.2">A</text>
<text x="371.9" y="269.1">1:1</text>
<text x="386.1" y="269.1">B</text>
<text x="396.2" y="269.1">1</text>
<text x="401.4" y="269.1">OF</text>
<text x="410" y="269.1">6</text>
</g>
<g font-size="3.2">
<text x="38.3" y="6.9">8</text>
<text x="90.2" y="7">7</text>
<text x="139.7" y="6.8">6</text>
<text x="190" y="6.8">5</text>
<text x="240.4" y="6.8">4</text>
<text x="290.4" y="6.9">3</text>
<text x="340.4" y="6.8">2</text>
<text x="391.9" y="6.9">1</text>
<text x="10.9" y="41.8">D</text>
<text x="418.9" y="41">D</text>
<text x="10.9" y="106.5">C</text>
<text x="418.4" y="106.6">C</text>
<text x="10.8" y="170.4">B</text>
<text x="419.4" y="170.8">B</text>
<text x="10.8" y="237.4">A</text>
<text x="418.6" y="237">A</text>
<text x="38.8" y="274.1">8</text>
<text x="90.4" y="274.1">7</text>
<text x="140.2" y="274.1">6</text>
<text x="190.1" y="274.1">5</text>
<text x="240.5" y="274.1">4</text>
<text x="289" y="274.1">3</text>
<text x="339.1" y="274.1">2</text>
<text x="391.4" y="274.4">1</text>
</g>
<g font-size="2.1">
<text x="321.3" y="248.2">APPROVED</text>
<text x="321.3" y="256.3">PROJECTION TYPE</text>
</g>
<g font-size="1.8">
<text x="294.9" y="223.2">DIMENSION</text>
<text x="296.4" y="225.8">UNLESS</text>
<text x="306.9" y="225.8">NOTED</text>
<text x="308.8" y="223.2">IN</text>
<text x="312.5" y="223.2">MM</text>
<text x="321.9" y="223.6">THE</text>
<text x="326.2" y="226.2">ONION</text>
<text x="327.7" y="223.6">INFORMATION</text>
<text x="334.7" y="226.2">CORPORATION.</text>
<text x="344.4" y="223.6">CONTAINED</text>
<text x="353" y="226.2">ANY</text>
<text x="358.7" y="223.6">IN</text>
<text x="359.1" y="226.2">REPRODUCTION</text>
<text x="362.3" y="223.6">THIS</text>
<text x="368.7" y="223.6">DRAWING</text>
<text x="378.1" y="226.2">IN</text>
<text x="380.4" y="223.6">IS</text>
<text x="381.7" y="226.2">PART</text>
<text x="383.8" y="223.6">THE</text>
<text x="389.1" y="226.2">OR</text>
<text x="389.6" y="223.6">SOLE</text>
<text x="393.7" y="226.2">AS</text>
<text x="396.7" y="223.6">PROPERTY</text>
<text x="398.2" y="226.2">A</text>
<text x="401.2" y="226.2">WHOLE</text>
<text x="410.2" y="223.6">OF</text>
<text x="289.6" y="229.5">TOLERANCES</text>
<text x="321.3" y="232.2">AUTHOR</text>
<text x="322" y="228.8">WITHOUT</text>
<text x="333.3" y="228.8">THE</text>
<text x="337.3" y="232.2">DATE</text>
<text x="339" y="228.8">WRITTEN</text>
<text x="350" y="228.8">PERMISSION</text>
<text x="365" y="228.8">OF</text>
<text x="369.4" y="228.8">ONION</text>
<text x="377.9" y="228.8">CORPORATION</text>
<text x="395.5" y="228.8">IS</text>
<text x="398.9" y="228.8">PROHIBITED.</text>
<text x="321.3" y="240.1">CHECKED</text>
<text x="337.3" y="240.1">DATE</text>
<text x="337.3" y="248.2">DATE</text>
<text x="369.2" y="248.2">TITLE</text>
<text x="369.2" y="256.4">PART</text>
<text x="376.6" y="256.4">NO.</text>
<text x="405.1" y="256.4">REV.</text>
<text x="289.6" y="261.1">MATERIAL</text>
<text x="235.4" y="268">NEXT</text>
<text x="242.8" y="268">ASSY</text>
<text x="268.8" y="268">USED</text>
<text x="276.4" y="268">ON</text>
<text x="290.8" y="269.1">DO</text>
<text x="295.3" y="269.1">NOT</text>
<text x="301.3" y="269.1">SCALE</text>
<text x="310" y="269.1">DRAWING</text>
<text x="369.2" y="264">SCALE</text>
<text x="382.8" y="264">SIZE</text>
<text x="392.8" y="264">SHEET</text>
</g>
</svg>
